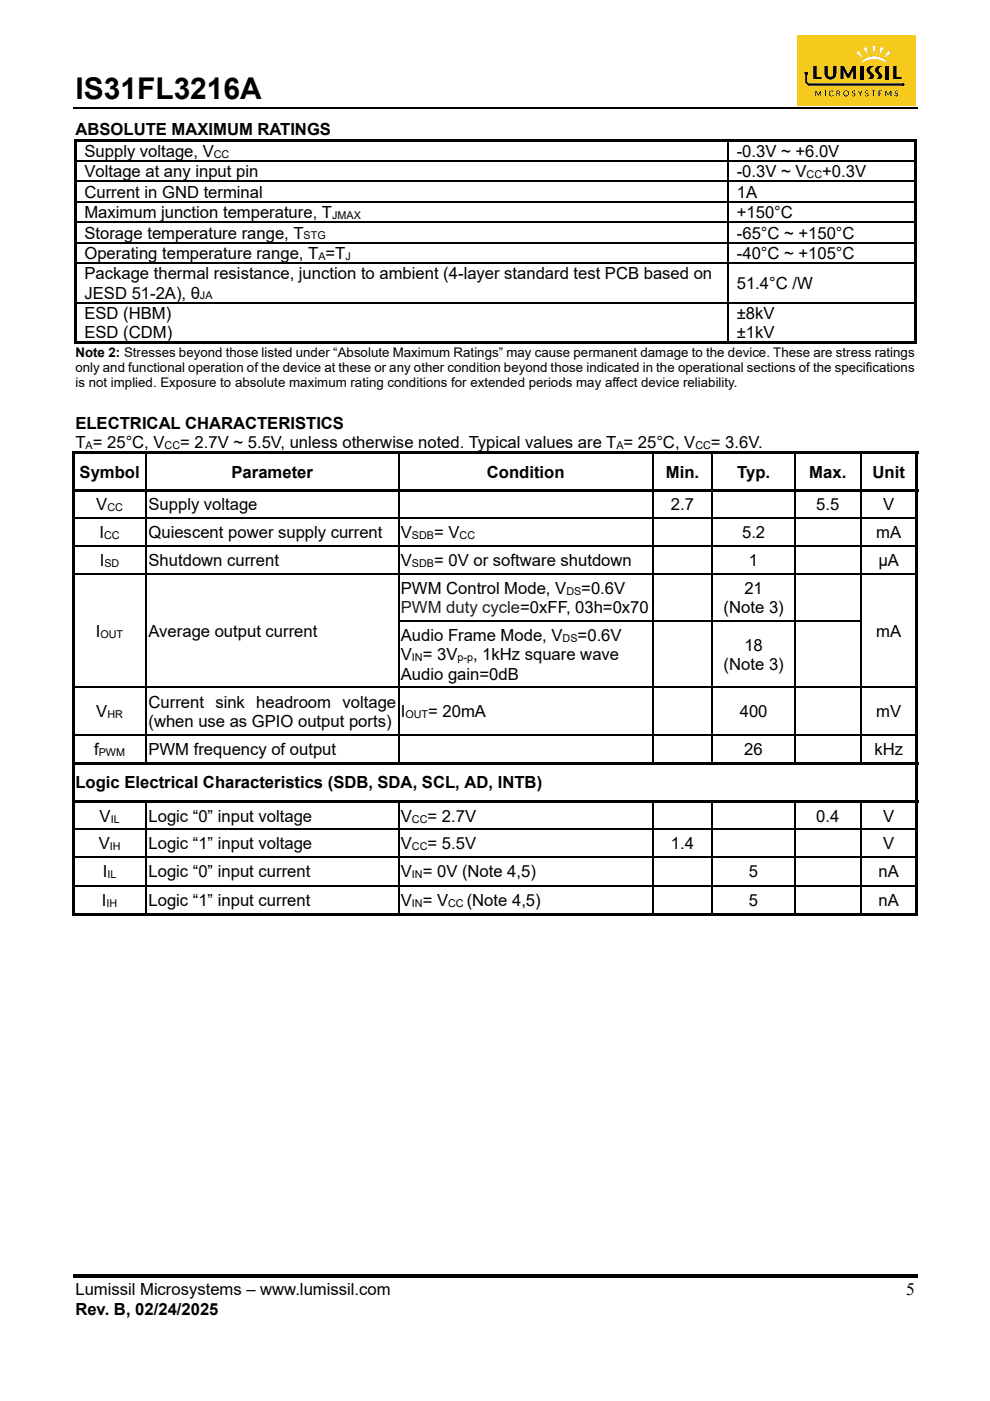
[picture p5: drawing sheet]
<svg xmlns="http://www.w3.org/2000/svg" width="210mm" height="297mm" viewBox="0 0 210 297" stroke-linecap="round" stroke-linejoin="round" font-family="sans-serif">
<path d="M15.5 22.8h179" fill="none" stroke="#000" stroke-width=".34"/>
<path d="M15.5 270.1h179v.7h-179z" fill="#000"/>
<path d="M169.1 7.6h25.2v14.9h-25.2z" fill="#f5ca1d"/>
<g fill="#040000">
<path d="M173 19.2h.1l.5 .9 .4-.9h.2v1.2h-.2v-.9l-.4 .8-.5-.8v.9h-.1z"/>
<path d="M175 19.2h.1v1.2h-.1z"/>
<path d="M176 19.4a.48 .48 0 0 1 .8 0 .49 .49 0 0 0-.7 .1 .49 .49 0 0 0 0 .6 .49 .49 0 0 0 .7 .1 .56 .56 0 0 1-.9 .1 .56 .56 0 0 1 0-.9z"/>
<path d="M180.8 19.3l.5-.1 .1 .1-.1 .1a.23 .23 0 0 0-.3-.1 .23 .23 0 0 0-.1 .3 .4 .4 0 0 1 .5 .3 .4 .4 0 0 1-.2 .5 .4 .4 0 0 1-.5-.2h.1a.27 .27 0 0 0 .4 .1 .27 .27 0 0 0 .1-.4 .27 .27 0 0 0-.4-.1l-.2-.1z"/>
<path d="M181.9 19.2h.2l.3 .6 .4-.6h.2l-.5 .7v.5h-.1v-.5z"/>
<path d="M183.6 19.3l.3-.1 .3 .1-.1 .1a.25 .25 0 0 0-.3-.1 .25 .25 0 0 0-.1 .3 .25 .25 0 0 0 .3 .2 .38 .38 0 0 1 .1 .6 .38 .38 0 0 1-.6-.2h.1a.26 .26 0 0 0 .4 .1 .26 .26 0 0 0 .1-.3 .26 .26 0 0 0-.4-.2l-.2-.1z"/>
<path d="M184.8 19.2h.9l-.3 .1v1.1h-.3v-1.1z"/>
<path d="M186.3 19.2h.8l-.6 .1v.5h.5l-.5 .1v.4l.6 .1h-.8z"/>
<path d="M187.8 19.2h.2l.4 .9 .4-.9h.3v1.2h-.2v-.9l-.5 .8-.5-.8v.9h-.1z"/>
<path d="M189.8 19.3l.2-.1a.22 .22 0 0 1 .3-.1 .22 .22 0 0 1 .1 .3h-.1a.24 .24 0 0 0-.3-.1 .24 .24 0 0 0-.1 .4 .24 .24 0 0 0 .4 .1 .36 .36 0 0 1 0 .6 .36 .36 0 0 1-.6-.2h.1a.27 .27 0 0 0 .4 .1 .27 .27 0 0 0 .1-.4 .27 .27 0 0 0-.4-.1l-.2-.2z"/>
<path d="M172.5 14h.7v2.3h1v.5h-1.7z"/>
<path d="M174.9 14h.7v1.4a.59 .59 0 0 0 .4 .9 .59 .59 0 0 0 .7-.7v-1.6h.7v1.4a1.27 1.27 0 0 1-1.2 1.5 1.27 1.27 0 0 1-1.3-1.3z"/>
<path d="M178.3 14h.7l.9 1.8 .9-1.8h.7v2.8h-.5v-1.9l-.8 1.5-.2 .1-.3-.1-.8-1.5v1.9h-.6z"/>
<path d="M182.5 14h.7v2.8h-.7z"/>
<path d="M187.8 14h.7v2.8h-.7z"/>
<path d="M189.4 14h.7v2.3h1.1v.5h-1.8z"/>
<path d="M184.1 14.2a1.24 1.24 0 0 1 1.3-.2 .95 .95 0 0 0-.8 1.1l.5 .6a.64 .64 0 0 1 .3 .6 .64 .64 0 0 1-.5 .5h-.9a.67 .67 0 0 0 .5-.9l-.2-.2a.83 .83 0 0 1-.2-1.5z"/>
<path d="M185.9 14.2a1.24 1.24 0 0 1 1.2-.2v.1a.85 .85 0 0 0-.7 .7 .85 .85 0 0 0 .5 .9 .65 .65 0 0 1-.2 1.1h-1a.67 .67 0 0 0 .6-.9l-.2-.2a.91 .91 0 0 1-.2-1.5z"/>
<path d="M177.4 19.2h.4a.34 .34 0 0 1 .4 .2 .34 .34 0 0 1-.3 .5l.4 .5h-.2l-.3-.5h-.2v.5h-.2zM177.6 19.3v.5l.4-.1a.21 .21 0 0 0 .1-.3 .21 .21 0 0 0-.3-.1z"/>
<path d="M178.8 19.8a.65 .65 0 0 1 1.3 0 .65 .65 0 0 1-1.3 0zM179 19.8a.48 .48 0 0 0 .9 0 .48 .48 0 0 0-.9 0z"/>
</g>
<g fill="#fff">
<path d="M183.1 12.8a3.6 3.6 0 0 1 5.2 .6 5.1 5.1 0 0 0-5.8 0z"/>
<path d="M183.1 10.2l.7-.3 .3 1.7z"/>
<path d="M186.8 9.9l.7 .3-1 1.4z"/>
<path d="M185 9.7h.7l-.3 1.8z"/>
<path d="M181.6 11.3l.5-.5 .9 1.4z"/>
<path d="M188.5 10.7l.5 .6-1.5 .9z"/>
</g>
<path d="M170.7 15.2h.7v.7h-.2v1.5l.4 .3 19.8-.1a.33 .33 0 0 1 .4 .1 .33 .33 0 0 1 0 .4l-.2 .1-20.2-.1-.6-.6z" fill="#040000"/>
<g fill="#000">
<path d="M15.7 29.5h.6v.5h-.6zM15.7 29.5h178.7v.5h-178.7zM15.7 30h.6v4h-.6zM15.7 34h.6v.3h-.6zM15.7 34.3h.6v4.1h-.6zM15.7 38.4h.6v.2h-.6zM154.3 34h.2v.3h-.2zM154.3 38.4h.2v.2h-.2zM193.9 29.5h.5v.5h-.5zM193.9 30h.5v4h-.5zM193.9 34h.5v.3h-.5zM193.9 34.3h.5v4.1h-.5z"/>
<path d="M193.9 38.4h.5v.2h-.5zM15.7 38.6h.6v4.1h-.6zM15.7 42.7h.6v.3h-.6zM15.7 43h.6v4h-.6zM15.7 47h.6v.3h-.6zM15.7 47.3h.6v4h-.6zM15.7 51.3h.6v.3h-.6zM15.7 51.6h.6v4h-.6zM15.7 55.6h.6v.3h-.6zM154.3 42.7h.2v.3h-.2zM154.3 47h.2v.3h-.2zM154.3 51.3h.2v.3h-.2z"/>
<path d="M154.3 55.6h.2v.3h-.2zM193.9 38.6h.5v4.1h-.5zM193.9 42.7h.5v.3h-.5zM193.9 43h.5v4h-.5zM193.9 47h.5v.3h-.5zM193.9 47.3h.5v4h-.5zM193.9 51.3h.5v.3h-.5zM193.9 51.6h.5v4h-.5zM193.9 55.6h.5v.3h-.5zM15.7 55.9h.6v8.1h-.6zM15.7 64h.6v.3h-.6zM15.7 64.3h.6v8.6h-.6z"/>
<path d="M15.7 72.4h138.6v.5h-138.6zM154.3 64h.2v.3h-.2zM154.3 72.4h39.6v.5h-39.6zM193.9 55.9h.5v8.1h-.5zM193.9 64h.5v.3h-.5zM193.9 64.3h.5v8.6h-.5zM193.9 72.4h.5v.5h-.5zM15.2 95.7h.6v.5h-.6zM15.2 95.7h179.6v.5h-179.6zM194.2 95.7h.6v.5h-.6zM15.2 96.2h.6v7.5h-.6zM15.2 103.7h179.6v.5h-179.6z"/>
<path d="M15.2 104.2h.6v5.4h-.6zM15.2 109.6h.6v.3h-.6zM15.2 109.9h.6v5.7h-.6zM15.2 115.6h.6v.3h-.6zM30.9 109.6h.2v.3h-.2zM30.9 115.6h.2v.3h-.2zM84.4 109.6h.3v.3h-.3zM84.4 115.6h.3v.3h-.3zM138.4 109.6h.2v.3h-.2zM138.4 115.6h.2v.3h-.2zM150.9 109.6h.2v.3h-.2zM150.9 115.6h.2v.3h-.2z"/>
<path d="M168.6 109.6h.2v.3h-.2zM168.6 115.6h.2v.3h-.2zM182.4 109.6h.2v.3h-.2zM182.4 115.6h.2v.3h-.2zM194.2 96.2h.6v7.5h-.6zM194.2 104.2h.6v5.4h-.6zM194.2 109.6h.6v.3h-.6zM194.2 109.9h.6v5.7h-.6zM194.2 115.6h.6v.3h-.6zM15.2 115.9h.6v5.7h-.6zM15.2 121.6h.6v.3h-.6zM15.2 121.9h.6v9.7h-.6z"/>
<path d="M15.2 131.6h.6v.3h-.6zM30.9 121.6h.2v.3h-.2zM30.9 131.6h.2v.3h-.2zM84.4 121.6h.3v.3h-.3zM84.4 131.6h.3v.3h-.3zM138.4 121.6h.2v.3h-.2zM138.4 131.6h.2v.3h-.2zM150.9 121.6h.2v.3h-.2zM150.9 131.6h.2v.3h-.2zM168.6 121.6h.2v.3h-.2zM168.6 131.6h.2v.3h-.2zM182.4 121.6h.2v.3h-.2z"/>
<path d="M182.4 131.6h.2v.3h-.2zM194.2 115.9h.6v5.7h-.6zM194.2 121.6h.6v.3h-.6zM194.2 121.9h.6v9.7h-.6zM194.2 131.6h.6v.3h-.6zM15.2 131.9h.6v13.7h-.6zM15.2 145.6h.6v.3h-.6zM15.2 145.9h.6v9.7h-.6zM15.2 155.6h.6v.3h-.6zM30.9 145.6h.2v.3h-.2zM30.9 155.6h.2v.3h-.2zM84.4 145.6h.3v.3h-.3z"/>
<path d="M84.4 155.6h.3v.3h-.3zM138.4 145.6h.2v.3h-.2zM138.4 155.6h.2v.3h-.2zM150.9 145.6h.2v.3h-.2zM150.9 155.6h.2v.3h-.2zM168.6 145.6h.2v.3h-.2zM168.6 155.6h.2v.3h-.2zM182.4 145.6h.2v.3h-.2zM182.4 155.6h.2v.3h-.2zM194.2 131.9h.6v13.7h-.6zM194.2 145.6h.6v.3h-.6zM194.2 145.9h.6v9.7h-.6z"/>
<path d="M194.2 155.6h.6v.3h-.6zM15.2 155.9h.6v5.7h-.6zM15.2 161.6h179.6v.6h-179.6zM15.2 162.2h.6v7.4h-.6zM15.2 169.6h179.6v.6h-179.6zM15.2 170.2h.6v5.4h-.6zM15.2 175.6h.6v.3h-.6zM30.9 175.6h.2v.3h-.2zM84.4 175.6h.3v.3h-.3zM138.4 175.6h.2v.3h-.2zM150.9 175.6h.2v.3h-.2zM168.6 175.6h.2v.3h-.2z"/>
<path d="M182.4 175.6h.2v.3h-.2zM194.2 155.9h.6v5.7h-.6zM194.2 162.2h.6v7.4h-.6zM194.2 170.2h.6v5.4h-.6zM194.2 175.6h.6v.3h-.6zM15.2 175.9h.6v5.7h-.6zM15.2 181.6h.6v.3h-.6zM15.2 181.9h.6v5.7h-.6zM15.2 187.6h.6v.3h-.6zM15.2 187.9h.6v6.2h-.6zM15.2 193.6h15.7v.5h-15.7zM30.9 181.6h.2v.3h-.2z"/>
<path d="M30.9 187.6h.2v.3h-.2zM30.9 193.6h53.5v.5h-53.5zM84.4 181.6h.3v.3h-.3zM84.4 187.6h.3v.3h-.3zM84.4 193.6h54v.5h-54zM138.4 181.6h.2v.3h-.2zM138.4 187.6h.2v.3h-.2zM138.4 193.6h12.5v.5h-12.5zM150.9 181.6h.2v.3h-.2zM150.9 187.6h.2v.3h-.2zM150.9 193.6h17.7v.5h-17.7zM168.6 181.6h.2v.3h-.2z"/>
<path d="M168.6 187.6h.2v.3h-.2zM168.6 193.6h13.8v.5h-13.8zM182.4 181.6h.2v.3h-.2zM182.4 187.6h.2v.3h-.2zM182.4 193.6h11.8v.5h-11.8zM194.2 175.9h.6v5.7h-.6zM194.2 181.6h.6v.3h-.6zM194.2 181.9h.6v5.7h-.6zM194.2 187.6h.6v.3h-.6zM194.2 187.9h.6v6.2h-.6zM194.2 193.6h.6v.5h-.6z"/>
</g>
<g fill="none" stroke="#000" stroke-width=".25">
<path d="M16.3 34.2h138M16.3 38.5h138M154.4 30v4M154.4 34.3v4.1M154.4 38.6v4.1M154.5 34.2h39.4M154.5 38.5h39.4M16.3 42.8h138M16.3 47.1h138M16.3 51.5h138M16.3 55.8h138M154.4 43v4"/>
<path d="M154.4 47.3v4M154.4 51.6v4M154.4 55.9v8.1M154.5 42.8h39.4M154.5 47.1h39.4M154.5 51.5h39.4M154.5 55.8h39.4M16.3 64.2h138M154.4 64.3v8.1M154.5 64.2h39.4M31 96.2v7.5M84.5 96.2v7.5"/>
<path d="M138.5 96.2v7.5M151 96.2v7.5M168.7 96.2v7.5M182.5 96.2v7.5M15.8 109.7h15.1M15.8 115.7h15.1M31 104.2v5.4M31 109.9v5.7M31 115.9v5.7M31.1 109.7h53.3M31.1 115.7h53.3M84.5 104.2v5.4"/>
<path d="M84.5 109.9v5.7M84.5 115.9v5.7M84.7 109.7h53.7M84.7 115.7h53.7M138.5 104.2v5.4M138.5 109.9v5.7M138.5 115.9v5.7M138.6 109.7h12.3M138.6 115.7h12.3M151 104.2v5.4M151 109.9v5.7M151 115.9v5.7"/>
<path d="M151.1 109.7h17.5M151.1 115.7h17.5M168.7 104.2v5.4M168.7 109.9v5.7M168.7 115.9v5.7M168.8 109.7h13.6M168.8 115.7h13.6M182.5 104.2v5.4M182.5 109.9v5.7M182.5 115.9v5.7M182.6 109.7h11.6M182.6 115.7h11.6"/>
<path d="M15.8 121.8h15.1M31 121.9v9.7M31 131.9v13.7M31.1 121.8h53.3M84.5 121.9v9.7M84.5 131.9v13.7M84.7 121.8h53.7M84.7 131.7h53.7M138.5 121.9v9.7M138.5 131.9v13.7M138.6 121.8h12.3M138.6 131.7h12.3"/>
<path d="M151 121.9v9.7M151 131.9v13.7M151.1 121.8h17.5M151.1 131.7h17.5M168.7 121.9v9.7M168.7 131.9v13.7M168.8 121.8h13.6M168.8 131.7h13.6M182.5 121.9v9.7M182.5 131.9v13.7M182.6 121.8h11.6M15.8 145.8h15.1"/>
<path d="M15.8 155.7h15.1M31 145.9v9.7M31 155.9v5.7M31.1 145.8h53.3M31.1 155.7h53.3M84.5 145.9v9.7M84.5 155.9v5.7M84.7 145.8h53.7M84.7 155.7h53.7M138.5 145.9v9.7M138.5 155.9v5.7M138.6 145.8h12.3"/>
<path d="M138.6 155.7h12.3M151 145.9v9.7M151 155.9v5.7M151.1 145.8h17.5M151.1 155.7h17.5M168.7 145.9v9.7M168.7 155.9v5.7M168.8 145.8h13.6M168.8 155.7h13.6M182.5 145.9v9.7M182.5 155.9v5.7M182.6 145.8h11.6"/>
<path d="M182.6 155.7h11.6M15.8 175.7h15.1M31 170.2v5.4M31 175.9v5.7M31.1 175.7h53.3M84.5 170.2v5.4M84.5 175.9v5.7M84.7 175.7h53.7M138.5 170.2v5.4M138.5 175.9v5.7M138.6 175.7h12.3M151 170.2v5.4"/>
<path d="M151 175.9v5.7M151.1 175.7h17.5M168.7 170.2v5.4M168.7 175.9v5.7M168.8 175.7h13.6M182.5 170.2v5.4M182.5 175.9v5.7M182.6 175.7h11.6M15.8 181.8h15.1M15.8 187.7h15.1M31 181.9v5.7M31 187.9v5.7"/>
<path d="M31.1 181.8h53.3M31.1 187.7h53.3M84.5 181.9v5.7M84.5 187.9v5.7M84.7 181.8h53.7M84.7 187.7h53.7M138.5 181.9v5.7M138.5 187.9v5.7M138.6 181.8h12.3M138.6 187.7h12.3M151 181.9v5.7M151 187.9v5.7"/>
<path d="M151.1 181.8h17.5M151.1 187.7h17.5M168.7 181.9v5.7M168.7 187.9v5.7M168.8 181.8h13.6M168.8 187.7h13.6M182.5 181.9v5.7M182.5 187.9v5.7M182.6 181.8h11.6M182.6 187.7h11.6"/>
</g>
<text font-size="6.3" x="16" y="21">IS31FL3216A</text>
<text font-size="3.7" x="192.2" y="274.6">5</text>
<g font-size="3.5">
<text x="16" y="28.7">ABSOLUTE MAXIMUM RATINGS</text>
<text x="17.9" y="33.3">Supply voltage, V</text>
<text x="156.3" y="33.3">-0.3V ~ +6.0V</text>
<text x="17.9" y="37.6">Voltage at any input pin</text>
<text x="17.9" y="42">Current in GND terminal</text>
<text x="156.3" y="42">1A</text>
<text x="156.3" y="37.6">-0.3V ~ V</text>
<text x="174.4" y="37.6">+0.3V</text>
<text x="17.9" y="46.3">Maximum junction temperature, T</text>
<text x="156.3" y="46.3">+150°C</text>
<text x="17.9" y="50.6">Storage temperature range, T</text>
<text x="156.3" y="50.6">-65°C ~ +150°C</text>
<text x="17.9" y="54.9">Operating temperature range, T =T</text>
<text x="17.9" y="59.2">Package thermal resistance, junction to ambient (4-layer standard test PCB based on</text>
<text x="156.3" y="54.9">-40°C ~ +105°C</text>
<text x="17.9" y="63.3">JESD 51-2A), θ</text>
<text x="156.3" y="61.3">51.4°C /W</text>
<text x="17.9" y="67.6">ESD (HBM)</text>
<text x="17.9" y="71.7">ESD (CDM)</text>
<text x="156.3" y="67.6">±8kV</text>
<text x="156.3" y="71.7">±1kV</text>
<text x="16" y="90.9">ELECTRICAL CHARACTERISTICS</text>
<text x="16" y="95">T = 25°C, V</text>
<text x="38.2" y="95">= 2.7V ~ 5.5V, unless otherwise noted. Typical values are T = 25°C, V</text>
<text x="150.8" y="95">= 3.6V.</text>
<text x="16.9" y="101.2">Symbol</text>
<text x="49.1" y="101.2">Parameter</text>
<text x="103.3" y="101.2">Condition</text>
<text x="141.2" y="101.2">Min.</text>
<text x="156.4" y="101.2">Typ.</text>
<text x="171.7" y="101.2">Max.</text>
<text x="185.1" y="101.2">Unit</text>
<text x="20.4" y="108.2">V</text>
<text x="31.5" y="108.2">Supply voltage</text>
<text x="142.3" y="108.2">2.7</text>
<text x="173.1" y="108.2">5.5</text>
<text x="187.3" y="108.2">V</text>
<text x="21.1" y="114">I</text>
<text x="31.5" y="114">Quiescent power supply current</text>
<text x="85" y="114">V</text>
<text x="92.1" y="114">= V</text>
<text x="157.4" y="114">5.2</text>
<text x="185.9" y="114">mA</text>
<text x="21.2" y="120.1">I</text>
<text x="31.5" y="120.1">Shutdown current</text>
<text x="85" y="120">V</text>
<text x="92.1" y="120">= 0V or software shutdown</text>
<text x="158.9" y="120.1">1</text>
<text x="186.3" y="120">μA</text>
<text x="85" y="126">PWM Control Mode, V</text>
<text x="123.3" y="126">=0.6V</text>
<text x="153.5" y="130.1">(Note 3)</text>
<text x="157.9" y="126">21</text>
<text x="20.3" y="135">I</text>
<text x="31.5" y="135">Average output current</text>
<text x="85" y="136">Audio Frame Mode, V</text>
<text x="122.5" y="136">=0.6V</text>
<text x="185.9" y="135">mA</text>
<text x="85" y="140">V = 3V</text>
<text x="100.3" y="140">, 1kHz square wave</text>
<text x="153.5" y="142.1">(Note 3)</text>
<text x="157.9" y="138">18</text>
<text x="85" y="144.1">Audio gain=0dB</text>
<text x="20.4" y="152">V</text>
<text x="31.5" y="150.1">Current sink headroom voltage</text>
<text x="31.5" y="154.1">(when use as GPIO output ports)</text>
<text x="85" y="152">I</text>
<text x="90.8" y="152">= 20mA</text>
<text x="156.9" y="152">400</text>
<text x="185.9" y="152">mV</text>
<text x="20" y="160.1">f</text>
<text x="31.5" y="160.1">PWM frequency of output</text>
<text x="157.9" y="160.1">26</text>
<text x="185.4" y="160.1">kHz</text>
<text x="16" y="167.2">Logic Electrical Characteristics (SDB, SDA, SCL, AD, INTB)</text>
<text x="21.1" y="174.3">V</text>
<text x="31.5" y="174.3">Logic “0” input voltage</text>
<text x="85" y="174.3">V</text>
<text x="90.7" y="174.3">= 2.7V</text>
<text x="173.1" y="174.3">0.4</text>
<text x="187.3" y="174.3">V</text>
<text x="20.9" y="180.1">V</text>
<text x="31.5" y="180.1">Logic “1” input voltage</text>
<text x="85" y="180.1">V</text>
<text x="90.7" y="180.1">= 5.5V</text>
<text x="142.3" y="180.1">1.4</text>
<text x="187.3" y="180.1">V</text>
<text x="21.8" y="186">I</text>
<text x="31.5" y="186">Logic “0” input current</text>
<text x="85" y="186">V = 0V (Note 4,5)</text>
<text x="158.8" y="186">5</text>
<text x="186.3" y="186">nA</text>
<text x="21.6" y="192">I</text>
<text x="31.5" y="192">Logic “1” input current</text>
<text x="85" y="192">V = V</text>
<text x="99" y="192">(Note 4,5)</text>
<text x="158.9" y="192">5</text>
<text x="186.4" y="192">nA</text>
<text x="16" y="274.6">Lumissil Microsystems – www.lumissil.com</text>
<text x="16" y="278.8">Rev. B, 02/24/2025</text>
</g>
<text font-size="3.5" fill="#231f20" x="85" y="130.1">PWM duty cycle=0xFF, 03h=0x70</text>
<g font-size="2.8">
<text x="16" y="75.6">Note 2: Stresses beyond those listed under “Absolute Maximum Ratings” may cause permanent damage to the device. These are stress ratings</text>
<text x="16" y="78.8">only and functional operation of the device at these or any other condition beyond those indicated in the operational sections of the specifications</text>
<text x="16" y="82.1">is not implied. Exposure to absolute maximum rating conditions for extended periods may affect device reliability.</text>
</g>
<g font-size="2.3">
<text x="45.4" y="33.5">CC</text>
<text x="171.1" y="37.8">CC</text>
<text x="70.5" y="46.4">JMAX</text>
<text x="64.4" y="50.8">STG</text>
<text x="67.5" y="55.1">A</text>
<text x="73.3" y="55.1">J</text>
<text x="42.4" y="63.5">JA</text>
<text x="18.2" y="95.1">A</text>
<text x="34.9" y="95.1">CC</text>
<text x="130.7" y="95.1">A</text>
<text x="147.5" y="95.1">CC</text>
<text x="22.8" y="108.4">CC</text>
<text x="22.1" y="114.2">CC</text>
<text x="87.4" y="114.2">SDB</text>
<text x="97.5" y="114.2">CC</text>
<text x="22.1" y="120.2">SD</text>
<text x="87.4" y="120.2">SDB</text>
<text x="120.1" y="126.2">DS</text>
<text x="21.3" y="135.2">OUT</text>
<text x="119.3" y="136.1">DS</text>
<text x="87.4" y="140.2">IN</text>
<text x="97" y="140.2">p-p</text>
<text x="22.8" y="152.2">HR</text>
<text x="86" y="152.2">OUT</text>
<text x="20.9" y="160.2">PWM</text>
<text x="23.5" y="174.5">IL</text>
<text x="87.4" y="174.5">CC</text>
<text x="23.3" y="180.2">IH</text>
<text x="87.4" y="180.2">CC</text>
<text x="22.8" y="186.2">IL</text>
<text x="87.4" y="186.2">IN</text>
<text x="22.6" y="192.2">IH</text>
<text x="87.4" y="192.2">IN</text>
<text x="95.1" y="192.2">CC</text>
</g>
</svg>
